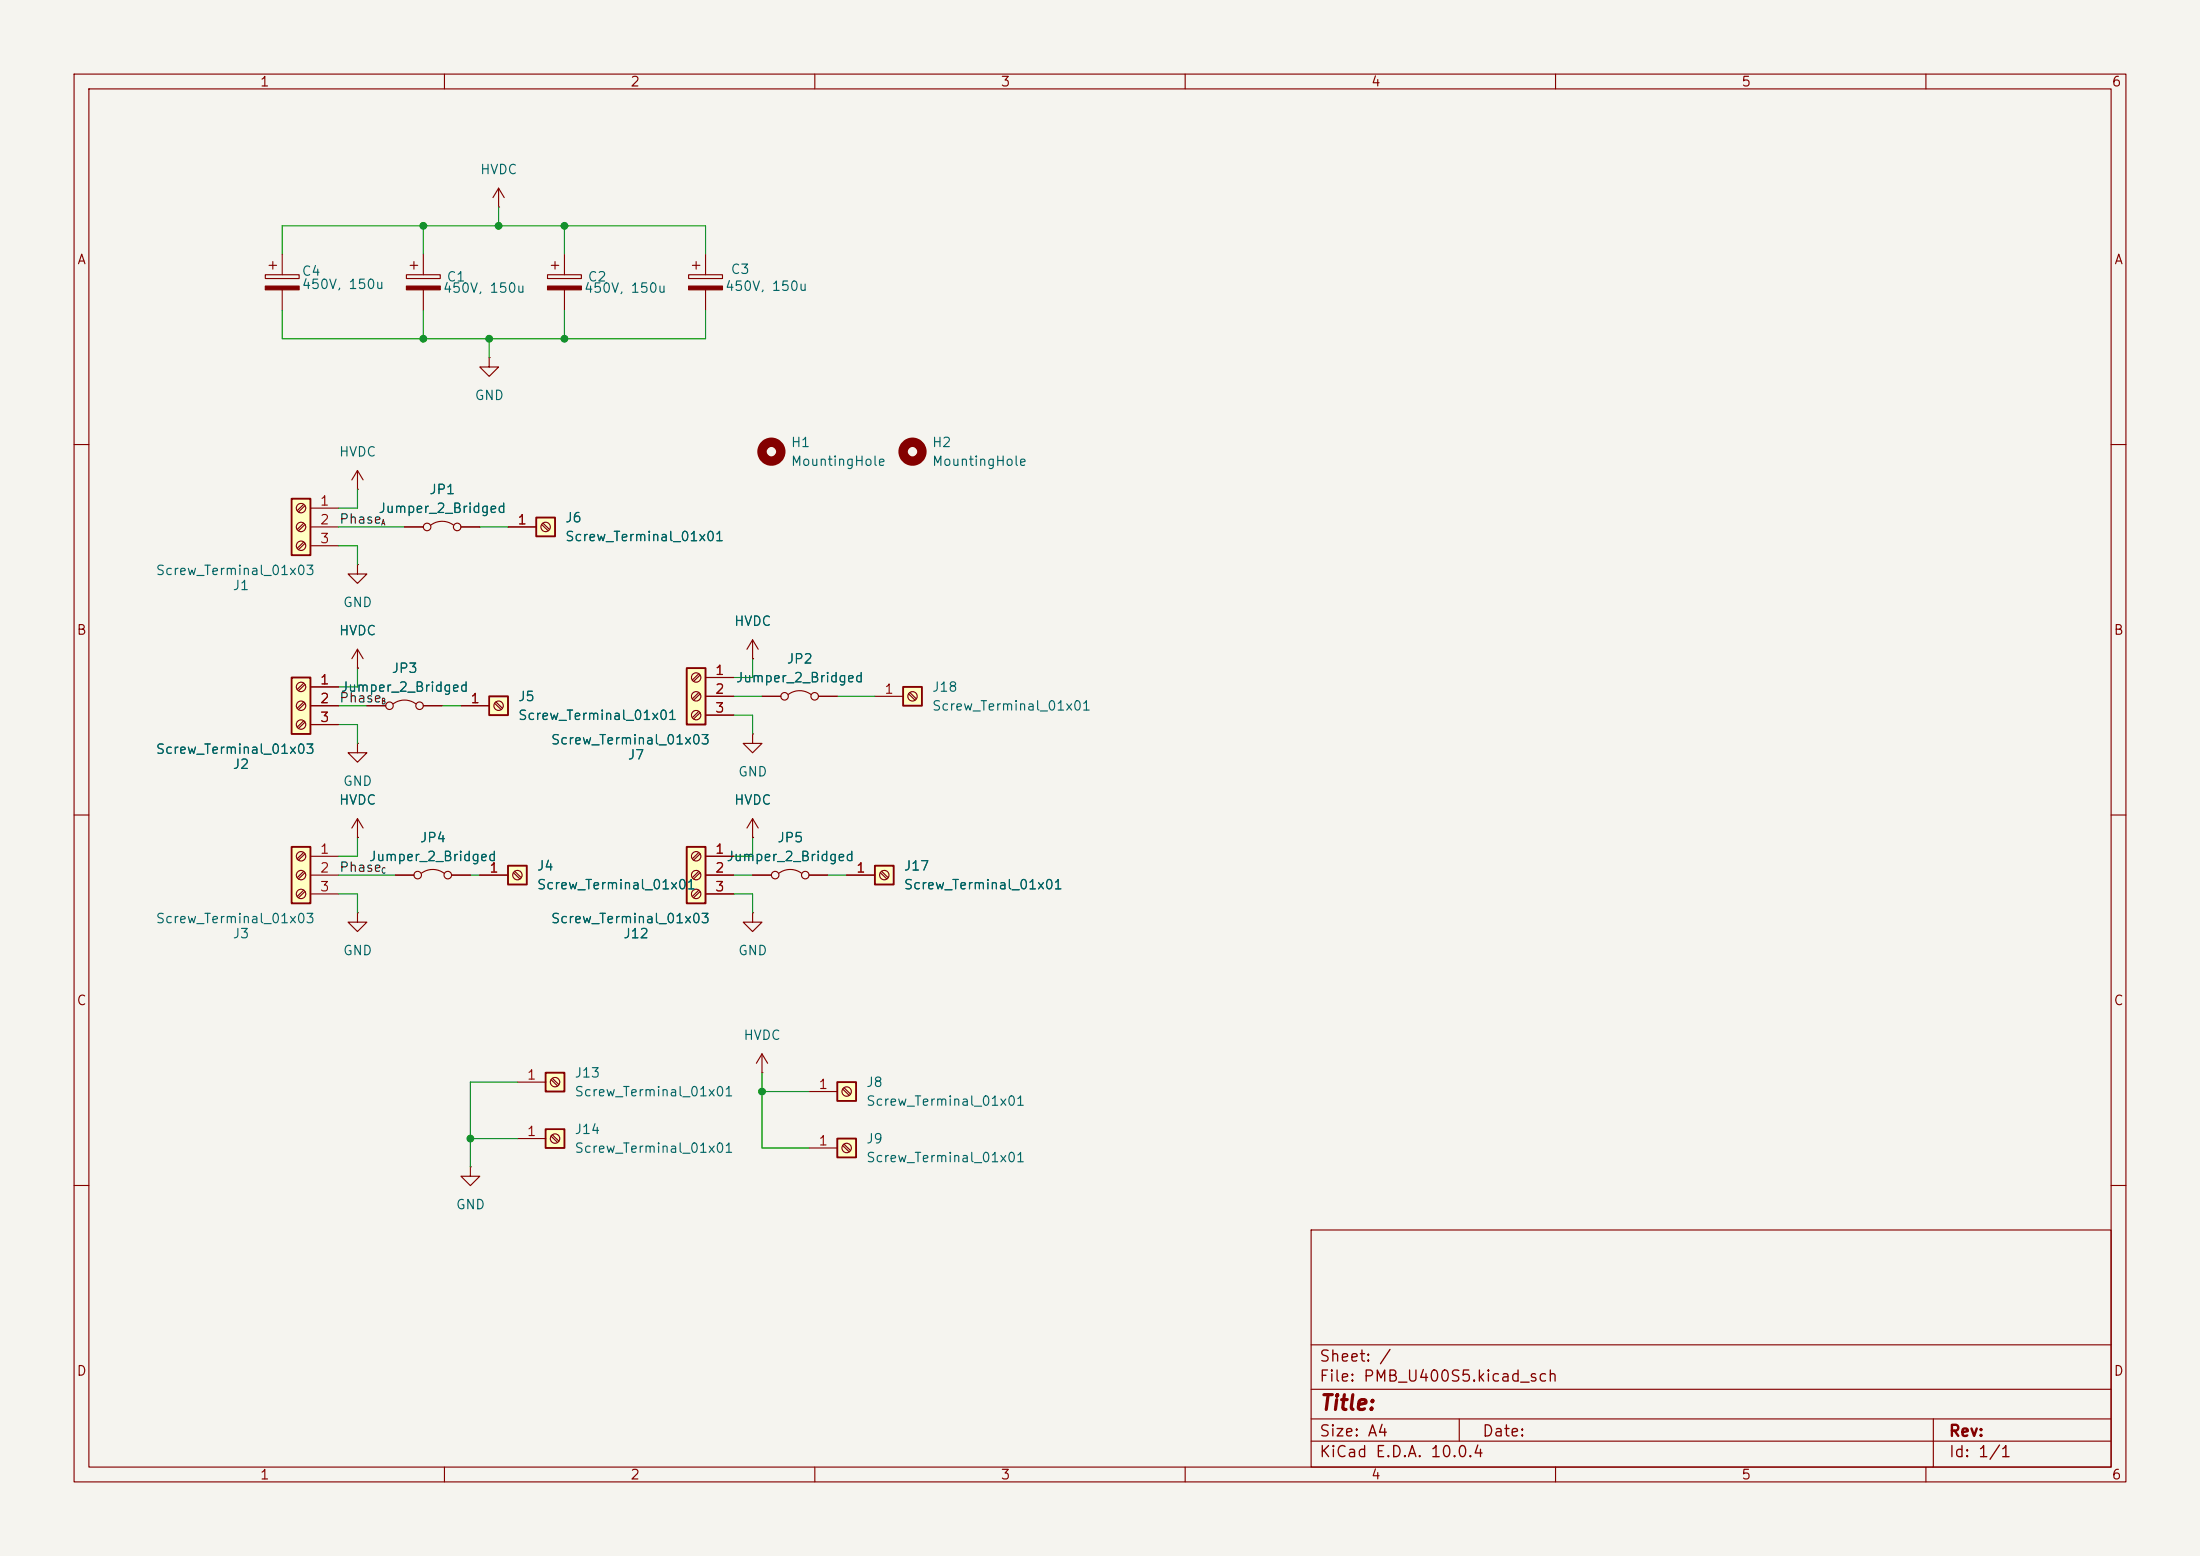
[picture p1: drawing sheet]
<svg xmlns="http://www.w3.org/2000/svg" width="297mm" height="210mm" viewBox="0 0 297 210" stroke-linecap="round" stroke-linejoin="round" font-family="sans-serif">
<path d="M0 0h297v210h-297z" fill="#f5f4ef" stroke="#f5f4ef" stroke-width=".14"/>
<g fill="none" stroke="#840000" stroke-width=".15">
<path d="M10 10h277v190h-277zM12 12h273v186h-273zM60 10v2M110 10v2M160 10v2M210 10v2M260 10v2M35.8 37.1h4.6v.5h-4.6zM36.3 35.8h1M36.8 35.3v1M38.1 34.3v2.8M38.1 39.1v2.8"/>
<path d="M10 60h2M285 60h2M101.6 99.1v1.2h1.3l-1.3 1.3-1.3-1.3h1.3M101.6 99.1h.1M10 110h2M285 110h2M10 160h2M177 166h108v32h-108zM285 160h2M60 198v2M110 198v2M160 198v2"/>
<path d="M177 194.5h108M177 191.5h108M177 187.5h108M177 181.5h108M197 191.5v3M210 198v2M260 198v2M261 191.5v6.5"/>
</g>
<path d="M35.8 38.6h4.6v.5h-4.6z" fill="#840000" stroke="#840000" stroke-width=".15"/>
<path d="M73.7 152.4h2.5v2.5h-2.5z" fill="#ffffc2"/>
<path d="M73.7 152.4h2.5v2.5h-2.5z" fill="none" stroke="#840000" stroke-width=".25"/>
<g fill="none" stroke="#840000" stroke-width=".15">
<path d="M69.8 153.7h3.9M74.4 153.3l.9 .9M74.6 153.2l.8 .8"/>
<circle cx="74.9" cy="153.7" r=".63"/>
</g>
<path d="M113 153.7h2.6v2.5h-2.6z" fill="#ffffc2"/>
<path d="M113 153.7h2.6v2.5h-2.6z" fill="none" stroke="#840000" stroke-width=".25"/>
<g fill="none" stroke="#840000" stroke-width=".15">
<path d="M109.2 154.9h3.8M113.8 154.6l.8 .8M113.9 154.4l.9 .9"/>
<circle cx="114.3" cy="154.9" r=".63"/>
</g>
<path d="M113 146.1h2.6v2.5h-2.6z" fill="#ffffc2"/>
<path d="M113 146.1h2.6v2.5h-2.6z" fill="none" stroke="#840000" stroke-width=".25"/>
<g fill="none" stroke="#840000" stroke-width=".15">
<path d="M109.2 147.3h3.8M113.8 147l.8 .8M113.9 146.8l.9 .9"/>
<circle cx="114.3" cy="147.3" r=".63"/>
</g>
<path d="M73.7 144.8h2.5v2.5h-2.5z" fill="#ffffc2"/>
<path d="M73.7 144.8h2.5v2.5h-2.5z" fill="none" stroke="#840000" stroke-width=".25"/>
<g fill="none" stroke="#840000" stroke-width=".15">
<path d="M54.6 71.1h2.5M58.2 70.9a2.54 2.54 0 0 1 3 0M62.2 71.1h2.6M53.3 118.1h2.6M56.9 117.9a2.54 2.54 0 0 1 3 0M61 118.1h2.5M69.8 146.1h3.9M74.4 145.7l.9 .9M74.6 145.5l.8 .9"/>
<circle cx="57.7" cy="71.1" r=".51"/>
<circle cx="61.7" cy="71.1" r=".51"/>
<circle cx="56.4" cy="118.1" r=".51"/>
<circle cx="60.5" cy="118.1" r=".51"/>
<circle cx="74.9" cy="146" r=".63"/>
</g>
<path d="M118.1 116.8h2.5v2.6h-2.5z" fill="#ffffc2"/>
<path d="M118.1 116.8h2.5v2.6h-2.5z" fill="none" stroke="#840000" stroke-width=".25"/>
<g fill="none" stroke="#840000" stroke-width=".15">
<path d="M101.6 113h.1M101.6 118.1h2.5M101.6 110.5l-.8 1.3M101.6 110.5l.8 1.3M101.6 110.5v2.5M105.2 117.9a2.54 2.54 0 0 1 3 0M109.2 118.1h2.6M114.3 118.1h3.8M118.8 117.8l.9 .8M119 117.6l.9 .8"/>
<circle cx="104.6" cy="118.1" r=".51"/>
<circle cx="108.7" cy="118.1" r=".51"/>
<circle cx="119.4" cy="118.1" r=".63"/>
</g>
<path d="M121.9 92.7h2.6v2.6h-2.6z" fill="#ffffc2"/>
<path d="M121.9 92.7h2.6v2.6h-2.6z" fill="none" stroke="#840000" stroke-width=".25"/>
<g fill="none" stroke="#840000" stroke-width=".15">
<path d="M66 48.3v1.2h1.3l-1.3 1.3-1.2-1.3h1.2M66 48.3h.1M48.3 66h.1M48.3 63.5v2.5M48.3 63.5l-.8 1.3M48.3 63.5l.7 1.3M118.1 94h3.8M122.7 93.6l.8 .9M122.8 93.5l.9 .8M48.3 113h.1M48.3 110.5l-.8 1.3M48.3 110.5l.7 1.3"/>
<path d="M48.3 110.5v2.5M48.3 123.2v1.3h1.2l-1.2 1.2-1.3-1.2h1.3M48.3 123.2h.1M101.6 123.2v1.3h1.3l-1.3 1.2-1.3-1.2h1.3M101.6 123.2h.1M102.9 144.8h.1M102.9 142.2l-.8 1.3M102.9 142.2l.7 1.3M102.9 142.2v2.6"/>
<circle cx="123.2" cy="94" r=".63"/>
</g>
<circle cx="123.2" cy="61" r="1.27" fill="none" stroke="#840000" stroke-width="1.3"/>
<path d="M39.4 114.3h2.5v7.6h-2.5z" fill="#ffffc2"/>
<path d="M39.4 114.3h2.5v7.6h-2.5z" fill="none" stroke="#840000" stroke-width=".25"/>
<g fill="none" stroke="#840000" stroke-width=".15">
<path d="M54.9 37.1h4.5v.5h-4.5zM55.4 35.8h1M55.9 35.3v1M57.1 34.3v2.8M57.1 39.1v2.8M67.3 27.9h.1M67.3 25.4l-.8 1.3M67.3 25.4l.8 1.3M67.3 25.4v2.5M101.6 88.9h.1M101.6 86.4l-.8 1.2M101.6 86.4l.8 1.2"/>
<path d="M101.6 86.4v2.5M102.9 94h2.5M106.4 93.7a2.54 2.54 0 0 1 3.1 0M110.5 94h2.5M41 115.1l-.9 .8M41 117.6l-.9 .8M41.2 115.2l-.9 .9M41.2 117.8l-.9 .8M41.9 115.6h3.8M41.9 118.1h3.8M41 120.1l-.9 .9M41.2 120.3l-.9 .9"/>
<path d="M41.9 120.7h3.8"/>
<circle cx="105.9" cy="94" r=".51"/>
<circle cx="110" cy="94" r=".51"/>
<circle cx="40.6" cy="118.1" r=".63"/>
<circle cx="40.6" cy="115.6" r=".63"/>
<circle cx="40.6" cy="120.6" r=".63"/>
</g>
<path d="M54.9 38.6h4.5v.5h-4.5z" fill="#840000" stroke="#840000" stroke-width=".15"/>
<path d="M39.4 67.3h2.5v7.6h-2.5z" fill="#ffffc2"/>
<path d="M39.4 67.3h2.5v7.6h-2.5z" fill="none" stroke="#840000" stroke-width=".25"/>
<g fill="none" stroke="#840000" stroke-width=".15">
<path d="M41 68.1l-.9 .8M41 70.6l-.9 .9M41 73.2l-.9 .8M41.2 68.2l-.9 .9M41.2 70.8l-.9 .8M41.2 73.3l-.9 .9M41.9 68.6h3.8M41.9 71.1h3.8M41.9 73.7h3.8M48.3 76.2v1.3h1.2l-1.2 1.2-1.3-1.2h1.3M48.3 76.2h.1"/>
<circle cx="40.6" cy="73.7" r=".63"/>
<circle cx="40.6" cy="68.6" r=".63"/>
<circle cx="40.6" cy="71.1" r=".63"/>
</g>
<circle cx="104.1" cy="61" r="1.27" fill="none" stroke="#840000" stroke-width="1.3"/>
<path d="M92.7 114.3h2.5v7.6h-2.5z" fill="#ffffc2"/>
<path d="M92.7 114.3h2.5v7.6h-2.5z" fill="none" stroke="#840000" stroke-width=".25"/>
<g fill="none" stroke="#840000" stroke-width=".15">
<path d="M94.3 115.1l-.8 .8M94.3 117.6l-.8 .8M94.5 115.2l-.9 .9M94.5 117.8l-.9 .8M95.2 115.6h3.9M95.2 118.1h3.9M94.3 120.1l-.8 .9M94.5 120.3l-.9 .9M95.2 120.7h3.9"/>
<circle cx="94" cy="115.6" r=".63"/>
<circle cx="94" cy="118.1" r=".63"/>
<circle cx="94" cy="120.6" r=".63"/>
</g>
<path d="M68.6 116.8h2.5v2.6h-2.5z" fill="#ffffc2"/>
<path d="M68.6 116.8h2.5v2.6h-2.5z" fill="none" stroke="#840000" stroke-width=".25"/>
<g fill="none" stroke="#840000" stroke-width=".15">
<path d="M64.8 118.1h3.8M69.3 117.8l.9 .8M69.5 117.6l.9 .8"/>
<circle cx="69.8" cy="118.1" r=".63"/>
</g>
<path d="M72.4 69.9h2.5v2.5h-2.5z" fill="#ffffc2"/>
<path d="M72.4 69.9h2.5v2.5h-2.5z" fill="none" stroke="#840000" stroke-width=".25"/>
<g fill="none" stroke="#840000" stroke-width=".15">
<path d="M93 37.1h4.5v.5h-4.5zM93.5 35.8h1M94 35.3v1M95.2 34.3v2.8M95.2 39.1v2.8M68.6 71.1h3.8M73.1 70.8l.9 .8M73.3 70.6l.9 .9"/>
<circle cx="73.7" cy="71.1" r=".63"/>
</g>
<path d="M93 38.6h4.5v.5h-4.5z" fill="#840000" stroke="#840000" stroke-width=".15"/>
<path d="M92.7 90.2h2.5v7.6h-2.5z" fill="#ffffc2"/>
<path d="M92.7 90.2h2.5v7.6h-2.5z" fill="none" stroke="#840000" stroke-width=".25"/>
<g fill="none" stroke="#840000" stroke-width=".15">
<path d="M73.9 37.1h4.6v.5h-4.6zM74.4 35.8h1M74.9 35.3v1M76.2 34.3v2.8M76.2 39.1v2.8M94.3 90.9l-.8 .9M94.3 93.5l-.8 .8M94.3 96l-.8 .9M94.5 91.1l-.9 .8M94.5 93.6l-.9 .9M94.5 96.2l-.9 .8M95.2 91.4h3.9"/>
<path d="M95.2 94h3.9M95.2 96.5h3.9"/>
<circle cx="94" cy="96.5" r=".63"/>
<circle cx="94" cy="91.4" r=".63"/>
<circle cx="94" cy="94" r=".63"/>
</g>
<path d="M73.9 38.6h4.6v.5h-4.6z" fill="#840000" stroke="#840000" stroke-width=".15"/>
<path d="M66 94h2.6v2.5h-2.6z" fill="#ffffc2"/>
<path d="M66 94h2.6v2.5h-2.6z" fill="none" stroke="#840000" stroke-width=".25"/>
<g fill="none" stroke="#840000" stroke-width=".15">
<path d="M62.2 95.3h3.8M66.8 94.9l.8 .9M67 94.7l.8 .9M63.5 157.5v1.3h1.3l-1.3 1.2-1.3-1.2h1.3M63.5 157.5h.1"/>
<circle cx="67.3" cy="95.2" r=".63"/>
</g>
<path d="M39.4 91.4h2.5v7.7h-2.5z" fill="#ffffc2"/>
<path d="M39.4 91.4h2.5v7.7h-2.5z" fill="none" stroke="#840000" stroke-width=".25"/>
<g fill="none" stroke="#840000" stroke-width=".15">
<path d="M54.6 71.1h2.5M62.2 71.1h2.6M68.6 71.1h3.8M41 92.2l-.9 .8M41 94.7l-.9 .9M41 97.3l-.9 .8M41.2 92.4l-.9 .8M41.2 94.9l-.9 .9M41.2 97.5l-.9 .8M41.9 92.7h3.8M41.9 95.3h3.8M41.9 97.8h3.8"/>
<path d="M48.3 90.2h.1M48.3 87.6l-.8 1.3M48.3 87.6l.7 1.3M48.3 87.6v2.6M49.5 95.3h2.6M53.1 95a2.54 2.54 0 0 1 3 0M57.1 95.3h2.6M62.2 95.3h3.8M95.2 94h3.9M95.2 91.4h3.9M95.2 96.5h3.9M101.6 88.9h.1"/>
<path d="M102.9 94h2.5M110.5 94h2.5M48.3 100.3v1.3h1.2l-1.2 1.3-1.3-1.3h1.3M48.3 100.3h.1M48.3 113h.1M53.3 118.1h2.6M61 118.1h2.5M64.8 118.1h3.8M95.2 118.1h3.9M95.2 115.6h3.9M101.6 113h.1M101.6 118.1h2.5"/>
<path d="M109.2 118.1h2.6M114.3 118.1h3.8M95.2 120.7h3.9"/>
<circle cx="40.6" cy="97.8" r=".63"/>
<circle cx="40.6" cy="92.7" r=".63"/>
<circle cx="40.6" cy="95.2" r=".63"/>
<circle cx="52.6" cy="95.3" r=".51"/>
<circle cx="56.6" cy="95.3" r=".51"/>
</g>
<g fill="none" stroke="#009600" stroke-width=".15">
<path d="M38.1 34.3v-3.8h57.1v3.8M57.1 30.5v3.8M67.3 27.9v2.6M76.2 30.5v3.8M38.1 41.9v3.8h57.1v-3.8M57.1 41.9v3.8M66 45.7v2.6M76.2 41.9v3.8M45.7 73.7h2.6v2.5M45.7 71.1h8.9M48.3 66v2.6h-2.6M64.8 71.1h3.8"/>
<path d="M45.7 97.8h2.6v2.5M45.7 95.3h3.8M48.3 90.2v2.5h-2.6M59.7 95.3h2.5M99.1 94h3.8M99.1 96.5h2.5v2.6M101.6 88.9v2.5h-2.5M113 94h5.1M45.7 118.1h7.6M48.3 113v2.6h-2.6M63.5 118.1h1.3M99.1 118.1h2.5"/>
<path d="M101.6 113v2.6h-2.5M111.8 118.1h2.5M45.7 120.7h2.6v2.5M99.1 120.7h2.5v2.5M63.5 153.7h6.3M69.8 146.1h-6.3v11.4M102.9 144.8v10.1h6.3M102.9 147.3h6.3"/>
</g>
<g fill="#009600" stroke="#009600" stroke-width=".14">
<circle cx="102.9" cy="147.3" r=".46"/>
<circle cx="76.2" cy="45.7" r=".46"/>
<circle cx="66" cy="45.7" r=".46"/>
<circle cx="67.3" cy="30.5" r=".46"/>
<circle cx="76.2" cy="30.5" r=".46"/>
<circle cx="57.1" cy="45.7" r=".46"/>
<circle cx="57.1" cy="30.5" r=".46"/>
<circle cx="63.5" cy="153.7" r=".46"/>
</g>
<text font-size="2" fill="#840000" x="178" y="190.8">Title:</text>
<g font-size="1.5" fill="#840000">
<text x="178" y="184.2">Sheet: /</text>
<text x="178" y="186.9">File: PMB_U400S5.kicad_sch</text>
<text x="178" y="197.1">KiCad E.D.A. 10.0.4</text>
<text x="178" y="194.3">Size: A4</text>
<text x="200" y="194.3">Date:</text>
<text x="263" y="194.3">Rev:</text>
<text x="263" y="197.1">Id: 1/1</text>
</g>
<g font-size="1.3" fill="#840000">
<text x="35" y="12">1</text>
<text x="85" y="12">2</text>
<text x="135" y="12">3</text>
<text x="185" y="12">4</text>
<text x="235" y="12">5</text>
<text x="285" y="12">6</text>
<text x="10.3" y="36">A</text>
<text x="285.3" y="36">A</text>
<text x="10.3" y="86">B</text>
<text x="285.3" y="86">B</text>
<text x="10.3" y="136">C</text>
<text x="285.3" y="136">C</text>
<text x="10.3" y="186">D</text>
<text x="285.3" y="186">D</text>
<text x="35" y="200">1</text>
<text x="85" y="200">2</text>
<text x="135" y="200">3</text>
<text x="185" y="200">4</text>
<text x="235" y="200">5</text>
<text x="285" y="200">6</text>
</g>
<g font-size="1.3" fill="#006464">
<text x="64.7" y="23.8">HVDC</text>
<text x="40.6" y="37.5">C4</text>
<text x="40.6" y="39.3">450V, 150u</text>
<text x="59.7" y="39.8">450V, 150u</text>
<text x="60.2" y="38.3">C1</text>
<text x="78.7" y="39.8">450V, 150u</text>
<text x="79.3" y="38.3">C2</text>
<text x="97.8" y="39.6">450V, 150u</text>
<text x="98.6" y="37.3">C3</text>
<text x="64" y="54.3">GND</text>
<text x="45.7" y="61.9">HVDC</text>
<text x="106.7" y="60.7">H1</text>
<text x="106.7" y="63.2">MountingHole</text>
<text x="125.7" y="60.7">H2</text>
<text x="125.7" y="63.2">MountingHole</text>
<text x="51" y="69.6">Jumper_2_Bridged</text>
<text x="57.9" y="67">JP1</text>
<text x="76.2" y="70.8">J6</text>
<text x="20.9" y="77.9">Screw_Terminal_01x03</text>
<text x="76.2" y="73.4">Screw_Terminal_01x01</text>
<text x="31.3" y="80">J1</text>
<text x="46.2" y="82.3">GND</text>
<text x="45.7" y="86.1">HVDC</text>
<text x="99" y="84.8">HVDC</text>
<text x="106.1" y="89.9">JP2</text>
<text x="45.9" y="93.7">Jumper_2_Bridged</text>
<text x="52.8" y="91.1">JP3</text>
<text x="69.9" y="95">J5</text>
<text x="99.3" y="92.4">Jumper_2_Bridged</text>
<text x="125.7" y="93.7">J18</text>
<text x="69.9" y="97.5">Screw_Terminal_01x01</text>
<text x="74.3" y="100.8">Screw_Terminal_01x03</text>
<text x="125.7" y="96.2">Screw_Terminal_01x01</text>
<text x="20.9" y="102.1">Screw_Terminal_01x03</text>
<text x="31.3" y="104.1">J2</text>
<text x="46.2" y="106.4">GND</text>
<text x="84.7" y="102.8">J7</text>
<text x="99.6" y="105.1">GND</text>
<text x="45.7" y="108.9">HVDC</text>
<text x="99" y="108.9">HVDC</text>
<text x="49.7" y="116.5">Jumper_2_Bridged</text>
<text x="56.6" y="114">JP4</text>
<text x="72.4" y="117.8">J4</text>
<text x="98" y="116.5">Jumper_2_Bridged</text>
<text x="104.9" y="114">JP5</text>
<text x="121.9" y="117.8">J17</text>
<text x="20.9" y="124.9">Screw_Terminal_01x03</text>
<text x="72.4" y="120.4">Screw_Terminal_01x01</text>
<text x="74.3" y="124.9">Screw_Terminal_01x03</text>
<text x="121.9" y="120.4">Screw_Terminal_01x01</text>
<text x="31.3" y="127">J3</text>
<text x="46.2" y="129.2">GND</text>
<text x="84.1" y="127">J12</text>
<text x="99.6" y="129.2">GND</text>
<text x="100.3" y="140.7">HVDC</text>
<text x="77.5" y="145.8">J13</text>
<text x="77.5" y="148.3">Screw_Terminal_01x01</text>
<text x="116.8" y="147">J8</text>
<text x="116.8" y="149.6">Screw_Terminal_01x01</text>
<text x="77.5" y="153.4">J14</text>
<text x="77.5" y="155.9">Screw_Terminal_01x01</text>
<text x="116.8" y="154.6">J9</text>
<text x="116.8" y="157.2">Screw_Terminal_01x01</text>
<text x="61.5" y="163.5">GND</text>
</g>
<g font-size="1.3" fill="#a90000">
<text x="43.1" y="68.6">1</text>
<text x="43.1" y="71.1">2</text>
<text x="69.8" y="71.1">1</text>
<text x="43.1" y="73.6">3</text>
<text x="43.1" y="92.7">1</text>
<text x="43.1" y="95.2">2</text>
<text x="63.4" y="95.2">1</text>
<text x="96.4" y="91.4">1</text>
<text x="96.4" y="94">2</text>
<text x="119.3" y="94">1</text>
<text x="43.1" y="97.8">3</text>
<text x="96.4" y="96.5">3</text>
<text x="43.1" y="115.5">1</text>
<text x="43.1" y="118.1">2</text>
<text x="66" y="118.1">1</text>
<text x="96.4" y="115.5">1</text>
<text x="96.4" y="118.1">2</text>
<text x="115.5" y="118.1">1</text>
<text x="43.1" y="120.6">3</text>
<text x="96.4" y="120.6">3</text>
<text x="71" y="146">1</text>
<text x="110.4" y="147.3">1</text>
<text x="71" y="153.6">1</text>
<text x="110.4" y="154.9">1</text>
</g>
<g font-size="1.3" fill="#0f0f0f">
<text x="45.7" y="71">Phase</text>
<text x="45.7" y="95.1">Phase</text>
<text x="45.7" y="118">Phase</text>
</g>
<g font-size=".8" fill="#0f0f0f">
<text x="51.4" y="71.1">A</text>
<text x="51.4" y="95.2">B</text>
<text x="51.4" y="118.1">C</text>
</g>
</svg>
